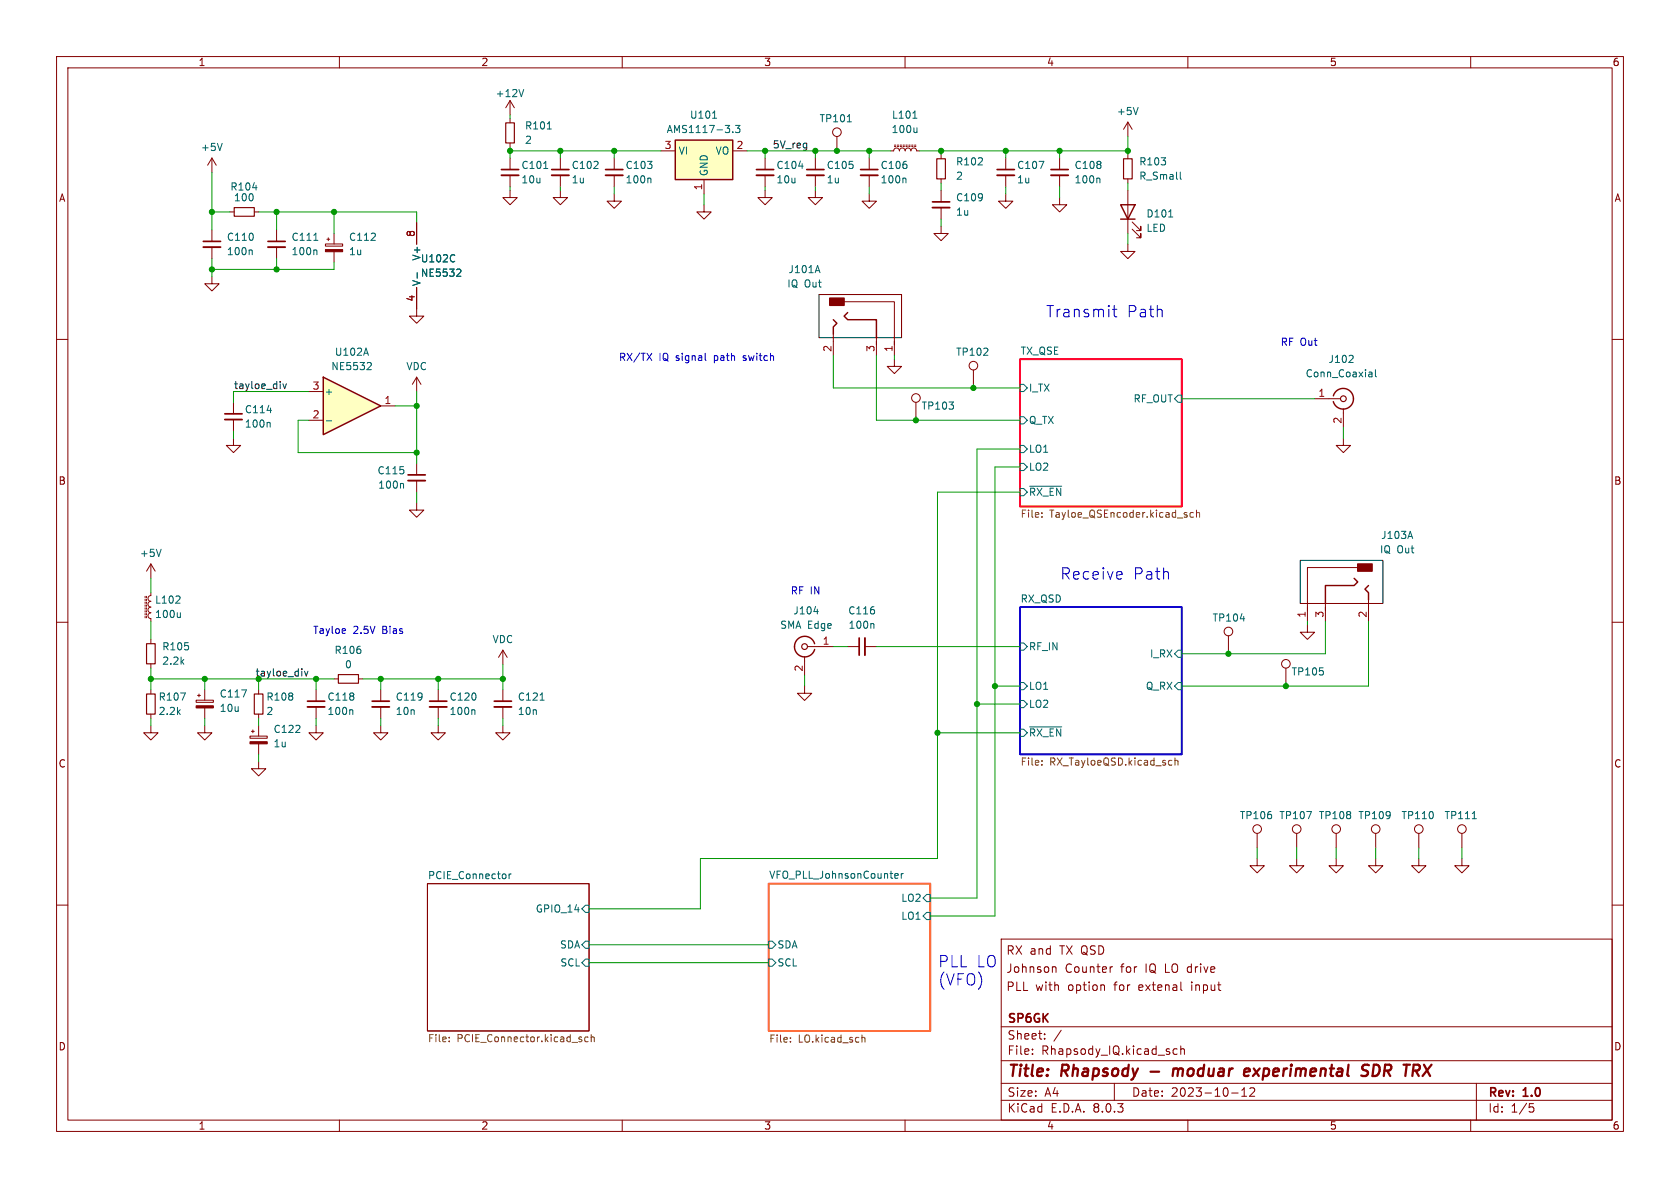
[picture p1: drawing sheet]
<svg xmlns="http://www.w3.org/2000/svg" width="297mm" height="210mm" viewBox="0 0 297 210" stroke-linecap="round" stroke-linejoin="round" font-family="sans-serif">
<g fill="none" stroke="#840000" stroke-width=".18">
<path d="M10 10h277v190h-277zM12 12h273v186h-273zM60 10v2M110 10v2M160 10v2M210 10v2M260 10v2M90.2 33.7v1.2h1.2l-1.2 1.3-1.3-1.3h1.3M90.2 27.9v2.1M90.2 31v2M124.5 36.2v1.3h1.2l-1.2 1.2-1.3-1.2h1.3M177.8 34.3v1.3h1.3l-1.3 1.2-1.3-1.2h1.3"/>
<path d="M177.8 27.9v2.1M177.8 31v2M187.3 34.9v1.3h1.3l-1.3 1.3-1.2-1.3h1.2M10 60h2M147.3 59.1v3.8M149.2 53.3h8.9v9.6M154.9 59.7v3.2M285 60h2M158.1 63.5v1.3h-1.3l1.3 1.2 1.3-1.2h-1.3M232.4 70.5h4.6M237.5 77.5v1.2h-1.3l1.3 1.3 1.3-1.3h-1.3M237.5 72.3v3.3"/>
<path d="M26.7 99.7v2.5M26.7 99.7l-.8 1.3M26.7 99.7l.7 1.3M73.7 88.9v1.3h-1.3l1.3 1.2 1.2-1.2h-1.2M10 110h2M25.7 105.4v.3M25.7 105.9v.3M25.7 106.4v.3M25.7 106.9v.3M25.7 107.4v.3M25.7 108v.2M25.7 108.5v.2"/>
<path d="M25.7 109v.2M25.9 105.4v.3M25.9 105.9v.3M25.9 106.4v.3M25.9 106.9v.3M25.9 107.4v.3M25.9 108v.2M25.9 108.5v.2M25.9 109v.2M26.7 104.8v.5l-.4 .1-.1 .4 .1 .3 .4 .2-.4 .1-.1 .4 .1 .4 .4 .1-.3 .1-.2 .2 .1 .5 .4 .2-.4 .2-.1 .3 .1 .4 .4 .1v.6M26.7 113v.8M26.7 117.3v.8"/>
<path d="M88.9 114.9v2.6M88.9 114.9l.8 1.3M88.9 114.9l-.8 1.3M142.2 116.1v3.3M142.7 114.3h4.6M149.9 114.3h2M152.9 114.3h2M217.2 112.4v2.5M234.3 106.7v3.2M240 100.3h-8.9v9.6M241.9 106v3.9M285 110h2"/>
<path d="M26.7 128.3v1.2h1.2l-1.2 1.3-1.3-1.3h1.3M26.7 121.9v.8M26.7 126.2v.8M34.7 123.8h3v.4h-3zM34.9 122.9h.5M35.2 122.7v.5M36.2 128.3v1.2h1.3l-1.3 1.3-1.3-1.3h1.3M36.2 121.9v1.9M36.2 125.1v1.9M44.2 130.1h3v.4h-3zM44.4 129.3h.6M44.7 129v.5"/>
<path d="M45.7 134.6v1.3h1.3l-1.3 1.3-1.3-1.3h1.3M45.7 121.9v.8M45.7 126.2v.8M45.7 128.3v1.8M45.7 131.5v1.9M55.9 128.3v1.2h1.2l-1.2 1.3-1.3-1.3h1.3M55.9 121.9v2.1M55.9 125v2M59.1 120h.7M63.4 120h.7M67.3 128.3v1.2h1.3l-1.3 1.3-1.3-1.3h1.3M67.3 121.9v2.1"/>
<path d="M67.3 125v2M77.5 128.3v1.2h1.2l-1.2 1.3-1.3-1.3h1.3M77.5 121.9v2.1M77.5 125v2M88.9 128.3v1.2h1.3l-1.3 1.3-1.3-1.3h1.3M88.9 121.9v2.1M88.9 125v2M142.2 121.3v1.3h1.3l-1.3 1.2-1.2-1.2h1.2M10 160h2M75.6 156.2h28.5v26h-28.5zM229.2 147.3v2.6M236.2 151.8v1.2h1.3l-1.3 1.3-1.3-1.3h1.3"/>
<path d="M243.2 151.8v1.2h1.3l-1.3 1.3-1.3-1.3h1.3M243.2 147.3v2.6M250.8 151.8v1.2h1.3l-1.3 1.3-1.2-1.3h1.2M250.8 147.3v2.6M258.4 151.8v1.2h1.3l-1.3 1.3-1.2-1.3h1.2M285 160h2M177 166h108v32h-108zM186.3 170.9l.3 .1 .1 .1v.8M195 174.1l.3 .2v.8M196.7 170.9l-.3 .1M208.8 175l.2 .1M60 198v2"/>
<path d="M110 198v2M160 198v2M177 194.5h108M177 191.5h108M177 187.5h108M177 181.5h108M182.5 186.3v.1M182.5 185.5v.1M184.7 183.6v.1M184.7 182.8v.1M187.6 182.1l-1.3 2M197 191.5v3"/>
<path d="M208.1 185.5l-.4-.1-.3 .3v.4l.1 .2h.6M208.7 185.5l.3-.1 .3 .1 .1 .9M208.7 184.9v1.5M210 198v2M217.7 193.2h1.2M219.5 193.8h.9M219.5 192.7l.5-.4v1.5M221.7 192.4l-.5-.1-.2 .1M221.7 192.4v.5l-.8 .9h.9M260 198v2M261 191.5v6.5M270.4 195.1h.7"/>
<path d="M270.5 195.7h.4l.3 .3-.2 .5-.5 .1"/>
<circle cx="217.2" cy="111.6" r=".76"/>
<circle cx="229.2" cy="146.6" r=".76"/>
<circle cx="243.2" cy="146.6" r=".76"/>
<circle cx="250.8" cy="146.6" r=".76"/>
</g>
<g fill="none" stroke="#840000" stroke-width=".4">
<path d="M203.4 189.4h1.5M207.5 188.9l-.2 1.3M208.2 189a.57 .57 0 0 0-.8 .1M208.3 189.2l-.1 1M220.3 188.9l.6 .1v.4l-.9 .1M220.7 190.1l-.5 .1M221.7 188.9l.8 1.3M222.7 188.9l-1.2 1.3M242 188.3a.85 .85 0 0 0-1 .1 .45 .45 0 0 0 .1 .8l.4 .1a.49 .49 0 0 1 .4 .5 .49 .49 0 0 1-.5 .4l-.8-.1M243.4 188.2h-.5l-.3 2 .8-.1M251 188.4v.5M251.7 188.2l1.1 2"/>
<path d="M253.1 188.2l-1.6 2"/>
</g>
<path d="M135.9 156.2h28.6v26h-28.6z" fill="none" stroke="#ff6c1a" stroke-width=".3"/>
<path d="M180.3 107.3h28.6v26.1h-28.6z" fill="none" stroke="#1000ff" stroke-width=".3"/>
<path d="M180.3 63.5h28.6v26h-28.6z" fill="none" stroke="#ff0029" stroke-width=".3"/>
<g fill="none" stroke="#006464" stroke-width=".18">
<path d="M96.1 29.8h.7M183.7 28.5h.8l-.5 1.3M144.5 46.9l.5 1.3M180.3 73.7h.7l.6 .6-.6 .6h-.7zM180.3 78.7h.7l.6 .7-.6 .6h-.7zM180.3 67.9h.7l.6 .7-.6 .6h-.7zM208.3 69.9h.6v1.2h-.6l-.7-.6zM239.1 62.9l.1 .2v.3l-.8 .7h.8M242.1 65.8h.3l.2 .2v.6M242.6 66.6h-.5M242.6 66.1h-.5M243.2 65.3v1.1l.1 .2"/>
<path d="M28.5 97.1l-.4 1.3M180.3 86.4h.7l.6 .6-.6 .6h-.7zM180.3 81.9h.7l.6 .7-.6 .6h-.7zM182 86h5.7M249.3 93.9l.4 1.3M31 106.6h.8M31.8 105.5v.4M31.9 108.3v.9M31.9 109l-.2 .2M143.9 108.1h.8M154.3 110.2l.2 .2v.7M180.3 113.7h.7l.6 .6-.6 .6h-.7z"/>
<path d="M208.3 114.9h.6v1.3h-.6l-.7-.6zM219.3 109.4h.8M31.9 122.5h.9l-.6 1.3M42.7 122h.9l-.6 1.2M62.2 125.5l.2 .1v.7M83.8 125.5l.2 .1v.7M95.5 123.8h.7M180.3 123.8h.7l.6 .7-.6 .6h-.7zM180.3 128.9h.7l.6 .6-.6 .7h-.7zM180.3 120.7h.7l.6 .6-.6 .6h-.7zM182 128.5h5.7M208.3 120.7h.6v1.2h-.6l-.7-.6z"/>
<path d="M89.4 154.6v.6M90 154.5v.8M90.4 154.5l-.4 .2M158.2 155.1l.2 .2 .3-.1M158.2 154.6l.2-.2h.2l.2 .2v.1l-.6 .1M159.3 154.4v.9M159.7 154.4l-.4 .3M163.2 158.8l.6-.7h.7v1.3h-.7zM231 143.5h.9l-.6 1.2M103.5 166.4h.6v1.2h-.6l-.6-.6zM103.5 169.5h.6v1.3h-.6l-.6-.6zM103.5 160h.6v1.3h-.6l-.6-.6z"/>
<path d="M135.9 166.4h.6l.7 .6-.7 .6h-.6zM135.9 169.5h.6l.7 .7-.7 .6h-.6zM163.8 161.3h.7v1.3h-.7l-.6-.7z"/>
</g>
<g fill="none" stroke="#725600" stroke-width=".18">
<path d="M184.2 90.7v.1M184.2 91.3v.1M209.8 91.1v.3M211 90.7l-.4-.1-.2 .2 .1 .6h.5M211.5 90.7l.2-.1 .3 .1 .1 .7M211.5 90.2v1.2M184.2 135.1v.2M184.2 134.5v.1M206.8 134.4l.4 .1M207.2 135.2l-.4 .1M207.7 134.5l.2-.1 .3 .1 .1 .8M207.7 134v1.3"/>
<path d="M79.4 184v.2M79.4 183.4v.1M104 183.4l-.4-.1-.2 .2 .1 .6h.5M104.5 183.4l.2-.1 .3 .1 .1 .8M104.5 182.9v1.3M139.7 184.1v.1M139.7 183.4v.2M152.4 183v1.2M152.4 183.5l.2-.1h.3v.8"/>
</g>
<g fill="none" stroke="#840000" stroke-width=".2">
<path d="M25.9 113.8h1.5v3.5h-1.5zM59.8 119.3h3.6v1.5h-3.6zM25.9 122.7h1.5v3.5h-1.5zM45 122.7h1.5v3.5h-1.5z"/>
<circle cx="237.5" cy="70.5" r=".51"/>
<circle cx="142.2" cy="114.3" r=".51"/>
</g>
<path d="M88.6 31h3.1M176.3 31h3M152.9 112.8v3M54.4 125h3M65.8 125h3M75.9 125h3.1M87.4 125h3" fill="none" stroke="#840000" stroke-width=".33"/>
<path d="M88.6 30h3.1M176.3 30h3M151.9 112.8v3M54.4 124h3M65.8 124h3M75.9 124h3.1M87.4 124h3" fill="none" stroke="#840000" stroke-width=".3"/>
<path d="M147.3 56.5l.7 .7-.7 .6v1.3M149.9 55.2l-.7 .7 .7 .6h5v3.2M235.7 70a1.82 1.82 0 0 1 2.8-1 1.82 1.82 0 0 1 0 3 1.82 1.82 0 0 1-2.8-1M144 113.8a1.82 1.82 0 0 0-2.8-1 1.82 1.82 0 0 0 0 3 1.82 1.82 0 0 0 2.8-1M239.4 102.2l.6 .7-.6 .6h-5.1v3.2M241.9 103.5l-.6 .6 .6 .7v1.2" fill="none" stroke="#840000" stroke-width=".25"/>
<path d="M144.8 52.1h14.6v7.6h-14.6zM229.9 99.1h14.6v7.6h-14.6z" fill="none" stroke="#000" stroke-width=".18"/>
<g fill="#840000" stroke="#840000" stroke-width=".25">
<path d="M240 99.7h2.6v1.3h-2.6z"/>
<path d="M146.7 52.7h2.5v1.3h-2.5z"/>
</g>
<g fill="#840000" stroke="#840000" stroke-width=".18">
<path d="M44.2 131.1h3v.4h-3z"/>
<path d="M34.7 124.8h3v.3h-3z"/>
</g>
<path d="M119.4 24.8h10.1v7h-10.1z" fill="#ffffc2"/>
<path d="M119.4 24.8h10.1v7h-10.1zM198.1 36.2h2.6l-1.3 2.5zM198.1 38.7h2.6" fill="none" stroke="#840000" stroke-width=".25"/>
<g fill="none" stroke="#840000" stroke-width=".18">
<path d="M90.2 17.8v2.5M90.2 17.8l-.8 1.3M90.2 17.8l.7 1.3M37.5 27.9v2.6M37.5 27.9l-.8 1.3M37.5 27.9l.7 1.3M40.6 37.5h.8M45 37.5h.7M73.7 39.4v3.8M90.2 21v.7M90.2 25.3v.7M99.1 33.7v1.2h1.2l-1.2 1.3-1.3-1.3h1.3"/>
<path d="M99.1 27.9v2.1M99.1 31v2M108.6 34.3v1.3h1.3l-1.3 1.2-1.3-1.2h1.3M108.6 27.9v2.1M108.6 31v2M116.8 26.7h2.6M124.5 31.8v2.5M129.5 26.7h2.6M135.3 33.7v1.2h1.2l-1.2 1.3-1.3-1.3h1.3M135.3 27.9v2.1M135.3 31v2M144.1 33.7v1.2h1.3l-1.3 1.3-1.2-1.3h1.2"/>
<path d="M144.1 27.9v2.1M144.1 31v2M148 24.1v2.6M153.7 34.3v1.3h1.2l-1.2 1.2-1.3-1.2h1.3M153.7 27.9v2.1M153.7 31v2M157.5 26.7h.5l.1-.4 .4-.1 .4 .1 .1 .4 .2-.4 .3-.1 .4 .1 .1 .4 .2-.4 .3-.1 .4 .1 .1 .4 .2-.4 .3-.1 .4 .1 .2 .4h.5M158.1 25.9h.3M158.1 25.7h.3M158.6 25.9h.3M158.6 25.7h.3M159.1 25.9h.3"/>
<path d="M159.1 25.7h.3M159.6 25.9h.3M159.6 25.7h.3M160.1 25.9h.3M160.1 25.7h.3M160.7 25.9h.2M160.7 25.7h.2M161.2 25.9h.2M161.2 25.7h.2M161.7 25.9h.2M161.7 25.7h.2M166.4 27.3v.8"/>
<path d="M166.4 31.6v.8M199.4 21.6l-.8 1.3M199.4 21.6v2.5M199.4 33.7v7.6M199.4 21.6l.8 1.3M200.2 39.2l1.5 1.6v-.8v.8h-.8M37.5 48.9v1.3h1.2l-1.2 1.2-1.3-1.2h1.3M37.5 40.6v2.1M37.5 43.7v2M48.9 40.6v2.1M48.9 43.7v2M57.5 43.1h3.1v.4h-3.1z"/>
<path d="M57.8 42.3h.5M58 42v.5M59.1 41.3v1.8M59.1 44.5v1.9M73.7 50.8v5.1h1.2l-1.2 1.3-1.3-1.3h1.3M200.2 40.5l1.5 1.5v-.7v.7h-.8M41.3 71.1v2.1M41.3 74.2v2M73.7 66.7l.7 1.2M73.7 66.7v2.5M73.7 66.7l-.8 1.2M161.9 71.1v2.6"/>
<path d="M73.7 81.9v2M73.7 85v2M227.3 118.1v2.6M231.1 110.5v1.3h1.3l-1.3 1.2-1.2-1.2h1.2M222.2 151.8v1.2h1.3l-1.3 1.3-1.2-1.3h1.2M222.2 147.3v2.6M229.2 151.8v1.2h1.3l-1.3 1.3-1.2-1.3h1.2M236.2 147.3v2.6M258.4 147.3v2.6"/>
<circle cx="148" cy="23.4" r=".76"/>
<circle cx="161.9" cy="70.4" r=".76"/>
<circle cx="227.3" cy="117.3" r=".76"/>
<circle cx="222.2" cy="146.6" r=".76"/>
<circle cx="236.2" cy="146.6" r=".76"/>
<circle cx="258.4" cy="146.6" r=".76"/>
</g>
<g fill="none" stroke="#006464" stroke-width=".18">
<path d="M92.6 15.8l-.4 1.3M201.2 19l-.4 1.3M39.3 25.3l-.4 1.3M44.7 33.2h.7M96.8 22.8h.7M114.9 31.5l.2 .2v.6M126 20.9h.7M129.5 23.3v.1M130 22.2h.8l-.4 .5 .3 .1v.5l-.1 .1-.6-.1M141.2 29.4h.8M149.8 21.5h.7M160 31.5l.2 .2v.6"/>
<path d="M161.4 20.9h.7M162.1 22.6v.8M162.1 23.3l-.2 .1M206.6 38.4h.7M44.4 44.2l.2 .2v.6M55.5 42.5h.7M55.8 44.2l.2 .2v.6M73.8 48.2v1M80.3 45.1l.1 .1M80.4 46.2h-.1M80.9 47.6h.5l.1 .3-.8 .9h.8M47.2 72.5h.8"/>
<path d="M47.6 74.7l.2 .1v.7M71.2 85.5l.1 .1v.7M260.3 144.7h.7"/>
</g>
<path d="M97.5 31h3.1M107.1 31h3M133.7 31h3.1M142.6 31h3.1M152.1 31h3.1M35.9 43.7h3.1M47.4 43.7h3M39.8 74.2h3M72.1 85h3.1" fill="none" stroke="#840000" stroke-width=".33"/>
<path d="M97.5 30h3.1M107.1 30h3M133.7 30h3.1M142.6 30h3.1M152.1 30h3.1M35.9 42.7h3.1M47.4 42.7h3M39.8 73.2h3M72.1 83.9h3.1" fill="none" stroke="#840000" stroke-width=".3"/>
<path d="M41.4 36.7h3.6v1.5h-3.6zM89.4 21.7h1.5v3.6h-1.5zM165.6 28.1h1.5v3.5h-1.5z" fill="none" stroke="#840000" stroke-width=".2"/>
<path d="M57.5 44.1h3.1v.4h-3.1z" fill="#840000" stroke="#840000" stroke-width=".18"/>
<path d="M57.1 66.7l10.2 5.1-10.2 5z" fill="#ffffc2"/>
<path d="M57.1 66.7l10.2 5.1-10.2 5z" fill="none" stroke="#840000" stroke-width=".25"/>
<g fill="none" stroke="#840000" stroke-width=".18">
<path d="M73.7 39.4v3.8M166.4 33.7v2M166.4 36.7v2M187.3 27.9v2.1M187.3 31v2M199.4 27.3v.8M199.4 31.6v.8M73.7 50.8v3.8M166.4 40v1.3h1.2l-1.2 1.2-1.3-1.2h1.3M199.4 43.2v1.3h1.3l-1.3 1.2-1.3-1.2h1.3M41.3 77.5v1.2h1.2l-1.2 1.3-1.3-1.3h1.3M54.6 74.3h2.5"/>
<path d="M54.6 69.2h2.5M67.3 71.8h2.5M172.1 65.4v2.5"/>
<circle cx="172.1" cy="64.6" r=".76"/>
</g>
<path d="M194.3 31.5l.2 .2v.6M208.7 30.4v1.1l.1 .2M73.8 48.2v1M80.3 45.1l.1 .1M80.4 46.2h-.1M80.9 47.6h.5l.1 .3-.8 .9h.8M57.7 74.4h.9M64.7 61.5l.4 1.3M65.1 64.1h.4l.1 .3-.7 .9h.7" fill="none" stroke="#006464" stroke-width=".18"/>
<path d="M198.6 28.1h1.6v3.5h-1.6z" fill="none" stroke="#840000" stroke-width=".2"/>
<path d="M164.8 36.7h3.1M185.8 31h3" fill="none" stroke="#840000" stroke-width=".33"/>
<path d="M164.8 35.7h3.1M185.8 30h3" fill="none" stroke="#840000" stroke-width=".3"/>
<path d="M50 67.9l.3 .8 .3-.8M53.8 118.7l.3 .8 .3-.8" fill="none" stroke="#0f0f0f" stroke-width=".18"/>
<path d="M196.7 54.7h.8M197 54v1.7l.1 .2 .4 .1M114.4 62.5l.8 1.2M115.2 62.5l-.8 1.2M124.7 63.5l.1 .2M198.1 101l.2 .1 .1 .4-1 .2M198.3 102.3l-.2 .1" fill="none" stroke="#0000c2" stroke-width=".18"/>
<g fill="none" stroke="#009600" stroke-width=".18">
<path d="M37.5 37.5h3.1M37.5 30.5v10.1M45.7 37.5h28v1.9M48.9 37.5v3.1M59.1 37.5v3.8M90.2 26.7h26.6M90.2 20.3v.7M90.2 26v1.9M90.2 33v.7M99.1 26.7v1.2M99.1 33v.7M108.6 26.7v1.2"/>
<path d="M108.6 33v1.3M124.5 34.3v1.9M132.1 26.7h25.4M135.3 26.7v1.2M135.3 33v.7M144.1 26.7v1.2M144.1 33v.7M153.7 26.7v1.2M153.7 33v1.3M162.6 26.7h36.8M166.4 26.7v.6M166.4 32.4v1.3"/>
<path d="M166.4 38.7v1.3M177.8 26.7v1.2M177.8 33v1.3M187.3 26.7v1.2M187.3 33v1.9M199.4 24.1v3.2M199.4 32.4v1.3M37.5 45.7v3.2M48.9 45.7v1.9M59.1 46.4v1.2h-21.6M199.4 41.3v1.9M41.3 76.2v1.3"/>
<path d="M54.6 74.3h-1.9v5.7h21M54.6 69.2h-13.3v1.9M69.8 71.8h3.9M73.7 69.2v12.7M147.3 62.9v5.7h33M154.9 62.9v11.4h25.4M158.1 62.9v.6M161.9 73.7v.6M172.1 67.9v.7M180.3 79.4h-7.6v79.4h-8.2M208.9 70.5h23.5M237.5 75.6v1.9"/>
<path d="M73.7 87v1.9M180.3 87h-14.6v64.8h-41.9v8.9h-19.7M180.3 82.6h-4.4v79.3h-11.4M26.7 102.2v2.6M26.7 109.9v3.1M26.7 118.1v3.8M88.9 117.5v4.4M142.2 119.4v1.9M147.3 114.3h2.6M154.9 114.3h25.4M217.2 114.9v.7M231.1 109.9v.6"/>
<path d="M234.3 109.9v5.7h-25.4M241.9 109.9v11.4h-33M26.7 120h32.4M26.7 127v1.3M36.2 120v1.9M36.2 127v1.3M45.7 120v1.9M45.7 127v1.3M45.7 133.4v1.2M55.9 120v1.9M55.9 127v1.3M64.1 120h24.8"/>
<path d="M67.3 120v1.9M67.3 127v1.3M77.5 120v1.9M77.5 127v1.3M88.9 127v1.3M165.7 129.5h14.6M172.7 124.5h7.6M175.9 121.3h4.4M227.3 120.7v.6M222.2 149.9v1.9M229.2 149.9v1.9M236.2 149.9v1.9"/>
<path d="M243.2 149.9v1.9M250.8 149.9v1.9M258.4 149.9v1.9M104.1 170.2h31.8M104.1 167h31.8"/>
</g>
<g fill="#009600" stroke="#009600" stroke-width=".18">
<circle cx="48.9" cy="37.5" r=".46"/>
<circle cx="37.5" cy="47.6" r=".46"/>
<circle cx="48.9" cy="47.6" r=".46"/>
<circle cx="37.5" cy="37.5" r=".46"/>
<circle cx="148" cy="26.7" r=".46"/>
<circle cx="166.4" cy="26.7" r=".46"/>
<circle cx="177.8" cy="26.7" r=".46"/>
<circle cx="135.3" cy="26.7" r=".46"/>
<circle cx="144.1" cy="26.7" r=".46"/>
<circle cx="153.7" cy="26.7" r=".46"/>
<circle cx="36.2" cy="120" r=".46"/>
<circle cx="55.9" cy="120" r=".46"/>
<circle cx="26.7" cy="120" r=".46"/>
<circle cx="108.6" cy="26.7" r=".46"/>
<circle cx="99.1" cy="26.7" r=".46"/>
<circle cx="59.1" cy="37.5" r=".46"/>
<circle cx="90.2" cy="26.7" r=".46"/>
<circle cx="73.7" cy="71.8" r=".46"/>
<circle cx="73.7" cy="80" r=".46"/>
<circle cx="67.3" cy="120" r=".46"/>
<circle cx="77.5" cy="120" r=".46"/>
<circle cx="88.9" cy="120" r=".46"/>
<circle cx="175.9" cy="121.3" r=".46"/>
<circle cx="165.7" cy="129.5" r=".46"/>
<circle cx="172.7" cy="124.5" r=".46"/>
<circle cx="217.2" cy="115.6" r=".46"/>
<circle cx="227.3" cy="121.3" r=".46"/>
<circle cx="187.3" cy="26.7" r=".46"/>
<circle cx="199.4" cy="26.7" r=".46"/>
<circle cx="161.9" cy="74.3" r=".46"/>
<circle cx="172.1" cy="68.6" r=".46"/>
</g>
<g font-size="2.8" fill="#0000c2">
<text x="184.8" y="56.3">Transmit</text>
<text x="199.1" y="56.3">Path</text>
<text x="187.3" y="102.6">Receive</text>
<text x="200.2" y="102.6">Path</text>
<text x="165.7" y="171.2">PLL LO</text>
<text x="165.7" y="174.4">(VFO)</text>
</g>
<g font-size="2.8" fill="#840000">
<text x="178" y="190.9">Title:</text>
<text x="187.7" y="190.9">Rhapsody</text>
<text x="209" y="190.9">moduar</text>
<text x="222.4" y="190.9">experimental</text>
<text x="244" y="190.9">SDR</text>
</g>
<g font-size="2.1" fill="#840000">
<text x="177.8" y="169">RX and</text>
<text x="177.8" y="172.2">Johnson</text>
<text x="187.4" y="169">TX QSD</text>
<text x="188.2" y="172.2">Counter</text>
<text x="198.2" y="172.2">for</text>
<text x="202.6" y="172.2">IQ LO drive</text>
<text x="177.8" y="175.4">PLL</text>
<text x="183" y="175.4">with</text>
<text x="188.8" y="175.4">option</text>
<text x="197.1" y="175.4">for</text>
<text x="201.6" y="175.4">extenal</text>
<text x="211" y="175.4">input</text>
<text x="178" y="184">Sheet:</text>
<text x="178" y="181.2">SP6GK</text>
<text x="178" y="186.7">File:</text>
<text x="184.1" y="186.7">Rhapsody_IQ.kicad_sch</text>
<text x="178" y="196.9">KiCad</text>
<text x="178" y="194.1">Size:</text>
<text x="184.7" y="194.1">A4</text>
<text x="185.7" y="196.9">E.D.A.</text>
<text x="193.3" y="196.9">8.0.3</text>
<text x="200" y="194.1">Date:</text>
<text x="207" y="194.1">2023-10-12</text>
<text x="263" y="194.3">Rev:</text>
<text x="263" y="196.9">Id:</text>
<text x="267.1" y="196.9">1/5</text>
<text x="269.4" y="194.3">1.0</text>
</g>
<g font-size="1.8" fill="#840000">
<text x="35" y="11.9">1</text>
<text x="85" y="11.9">2</text>
<text x="135" y="11.9">3</text>
<text x="185" y="11.9">4</text>
<text x="235" y="11.9">5</text>
<text x="285" y="11.9">6</text>
<text x="10.3" y="35.9">A</text>
<text x="285.3" y="35.9">A</text>
<text x="10.3" y="85.9">B</text>
<text x="285.3" y="85.9">B</text>
<text x="10.3" y="135.9">C</text>
<text x="285.3" y="135.9">C</text>
<text x="10.3" y="185.9">D</text>
<text x="285.3" y="185.9">D</text>
<text x="35" y="199.9">1</text>
<text x="85" y="199.9">2</text>
<text x="135" y="199.9">3</text>
<text x="185" y="199.9">4</text>
<text x="235" y="199.9">5</text>
<text x="285" y="199.9">6</text>
</g>
<g font-size="1.8" fill="#006464">
<text x="87.5" y="17.4">+12V</text>
<text x="92.7" y="23.1">R101</text>
<text x="117.8" y="23.7">AMS1117-3.3</text>
<text x="121.9" y="21.2">U101</text>
<text x="144.8" y="21.8">TP101</text>
<text x="157.5" y="23.7">100u</text>
<text x="157.6" y="21.2">L101</text>
<text x="197.4" y="20.5">+5V</text>
<text x="35.4" y="26.9">+5V</text>
<text x="92.7" y="25.6">2</text>
<text x="119.9" y="27.5">VI</text>
<text x="126.4" y="27.5">VO</text>
<text x="168.9" y="29.4">R102</text>
<text x="201.3" y="29.4">R103</text>
<text x="40.6" y="33.9">R104</text>
<text x="41.3" y="35.8">100</text>
<text x="92.1" y="30.1">C101</text>
<text x="92.1" y="32.6">10u</text>
<text x="101" y="30.1">C102</text>
<text x="101" y="32.6">1u</text>
<text x="110.5" y="30.1">C103</text>
<text x="110.5" y="32.6">100n</text>
<text x="125.3" y="31.2" transform="rotate(-90 125.3 31.2)">GND</text>
<text x="137.2" y="30.1">C104</text>
<text x="137.2" y="32.6">10u</text>
<text x="146.1" y="30.1">C105</text>
<text x="146.1" y="32.6">1u</text>
<text x="155.6" y="30.1">C106</text>
<text x="155.6" y="32.6">100n</text>
<text x="168.9" y="32">2</text>
<text x="168.9" y="35.8">C109</text>
<text x="179.7" y="30.1">C107</text>
<text x="179.7" y="32.6">1u</text>
<text x="189.9" y="30.1">C108</text>
<text x="189.9" y="32.6">100n</text>
<text x="201.3" y="32">R_Small</text>
<text x="168.9" y="38.3">1u</text>
<text x="202.6" y="38.6">D101</text>
<text x="202.6" y="41.2">LED</text>
<text x="40" y="42.8">C110</text>
<text x="40" y="45.3">100n</text>
<text x="51.4" y="42.8">C111</text>
<text x="51.4" y="45.3">100n</text>
<text x="61.6" y="42.8">C112</text>
<text x="61.6" y="45.3">1u</text>
<text x="74.3" y="46.6">U102C</text>
<text x="74.5" y="46.2" transform="rotate(-90 74.5 46.2)">V+</text>
<text x="74.3" y="49.1">NE5532</text>
<text x="74.5" y="50.7" transform="rotate(-90 74.5 50.7)">V-</text>
<text x="139.1" y="51">IQ</text>
<text x="139.3" y="48.5">J101A</text>
<text x="142.2" y="51">Out</text>
<text x="58.5" y="65.6">NE5532</text>
<text x="59.1" y="63.1">U102A</text>
<text x="71.7" y="65.6">VDC</text>
<text x="168.9" y="63.1">TP102</text>
<text x="180.3" y="62.8">TX_QSE</text>
<text x="234.8" y="64.4">J102</text>
<text x="57.3" y="70.1">+</text>
<text x="181.8" y="69.4">I_TX</text>
<text x="200.3" y="71.3">RF_OUT</text>
<text x="230.7" y="66.9">Conn_Coaxial</text>
<text x="43.2" y="73.3">C114</text>
<text x="43.2" y="75.8">100n</text>
<text x="162.8" y="72.6">TP103</text>
<text x="181.8" y="75.2">Q_TX</text>
<text x="181.8" y="80.2">LO1</text>
<text x="181.8" y="83.4">LO2</text>
<text x="66.6" y="84">C115</text>
<text x="66.8" y="86.6">100n</text>
<text x="181.8" y="87.9">~{RX_EN}</text>
<text x="244.1" y="95.5">J103A</text>
<text x="24.6" y="98.7">+5V</text>
<text x="243.9" y="98">IQ Out</text>
<text x="27.3" y="106.9">L102</text>
<text x="180.3" y="106.6">RX_QSD</text>
<text x="27.3" y="109.4">100u</text>
<text x="87" y="113.9">VDC</text>
<text x="137.8" y="111.4">SMA Edge</text>
<text x="140.2" y="108.8">J104</text>
<text x="149.9" y="108.8">C116</text>
<text x="149.9" y="111.4">100n</text>
<text x="214.3" y="110.1">TP104</text>
<text x="28.6" y="115.2">R105</text>
<text x="28.6" y="117.7">2.2k</text>
<text x="59" y="115.8">R106</text>
<text x="60.9" y="118.3">0</text>
<text x="181.8" y="115.2">RF_IN</text>
<text x="203.2" y="116.4">I_RX</text>
<text x="228.2" y="119.6">TP105</text>
<text x="27.9" y="124.1">R107</text>
<text x="38.7" y="123.5">C117</text>
<text x="47" y="124.1">R108</text>
<text x="57.8" y="124.1">C118</text>
<text x="69.9" y="124.1">C119</text>
<text x="79.4" y="124.1">C120</text>
<text x="91.4" y="124.1">C121</text>
<text x="181.8" y="125.3">LO2</text>
<text x="181.8" y="122.1">LO1</text>
<text x="202.5" y="122.1">Q_RX</text>
<text x="27.9" y="126.6">2.2k</text>
<text x="38.7" y="126">10u</text>
<text x="47" y="126.6">2</text>
<text x="48.3" y="129.8">C122</text>
<text x="57.8" y="126.6">100n</text>
<text x="69.9" y="126.6">10n</text>
<text x="79.4" y="126.6">100n</text>
<text x="91.4" y="126.6">10n</text>
<text x="181.8" y="130.4">~{RX_EN}</text>
<text x="48.3" y="132.3">1u</text>
<text x="219.1" y="145">TP106</text>
<text x="226.1" y="145">TP107</text>
<text x="233.1" y="145">TP108</text>
<text x="240" y="145">TP109</text>
<text x="247.7" y="145">TP110</text>
<text x="255.3" y="145">TP111</text>
<text x="75.6" y="155.5">PCIE_Connector</text>
<text x="135.9" y="155.4">VFO_PLL_JohnsonCounter</text>
<text x="94.6" y="161.5">GPIO_14</text>
<text x="159.2" y="159.6">LO2</text>
<text x="98.9" y="167.9">SDA</text>
<text x="137.4" y="167.9">SDA</text>
<text x="159.2" y="162.8">LO1</text>
<text x="99" y="171">SCL</text>
<text x="137.4" y="171">SCL</text>
</g>
<g font-size="1.8" fill="#a90000">
<text x="117.4" y="26.4">3</text>
<text x="130.1" y="26.4">2</text>
<text x="124.2" y="33.7" transform="rotate(-90 124.2 33.7)">1</text>
<text x="73.4" y="42" transform="rotate(-90 73.4 42)">8</text>
<text x="73.4" y="53.4" transform="rotate(-90 73.4 53.4)">4</text>
<text x="147.1" y="62.3" transform="rotate(-90 147.1 62.3)">2</text>
<text x="154.7" y="62.3" transform="rotate(-90 154.7 62.3)">3</text>
<text x="157.9" y="62.3" transform="rotate(-90 157.9 62.3)">1</text>
<text x="55.2" y="69">3</text>
<text x="67.9" y="71.5">1</text>
<text x="233" y="70.2">1</text>
<text x="55.2" y="74">2</text>
<text x="237.2" y="75" transform="rotate(-90 237.2 75)">2</text>
<text x="230.9" y="109.3" transform="rotate(-90 230.9 109.3)">1</text>
<text x="234.1" y="109.3" transform="rotate(-90 234.1 109.3)">3</text>
<text x="241.7" y="109.3" transform="rotate(-90 241.7 109.3)">2</text>
<text x="142" y="118.8" transform="rotate(-90 142 118.8)">2</text>
<text x="145.3" y="114">1</text>
</g>
<g font-size="1.8" fill="#0f0f0f">
<text x="136.5" y="26.3">5V_reg</text>
<text x="41.3" y="68.9">tayloe_div</text>
</g>
<g font-size="1.8" fill="#0000c2">
<text x="109.3" y="63.9">RX/TX</text>
<text x="116.5" y="63.9">IQ</text>
<text x="119.6" y="63.9">signal</text>
<text x="126.5" y="63.9">path</text>
<text x="131.8" y="63.9">switch</text>
<text x="226.3" y="61.2">RF Out</text>
<text x="139.7" y="105.2">RF IN</text>
<text x="55.2" y="112.1">Tayloe</text>
<text x="62.4" y="112.1">2.5V</text>
<text x="67.7" y="112.1">Bias</text>
</g>
<g font-size="1.8" fill="#725600">
<text x="180.3" y="91.8">File:</text>
<text x="185.6" y="91.8">Tayloe_QSEncoder.kicad_sch</text>
<text x="180.3" y="135.7">File:</text>
<text x="185.6" y="135.7">RX_TayloeQSD.kicad_sch</text>
<text x="75.6" y="184.6">File:</text>
<text x="80.8" y="184.6">PCIE_Connector.kicad_sch</text>
<text x="135.9" y="184.6">File:</text>
<text x="141.1" y="184.6">LO.kicad_sch</text>
</g>
<text font-size="1.8" fill="#009600" x="45.1" y="119.7">tayloe_div</text>
</svg>
